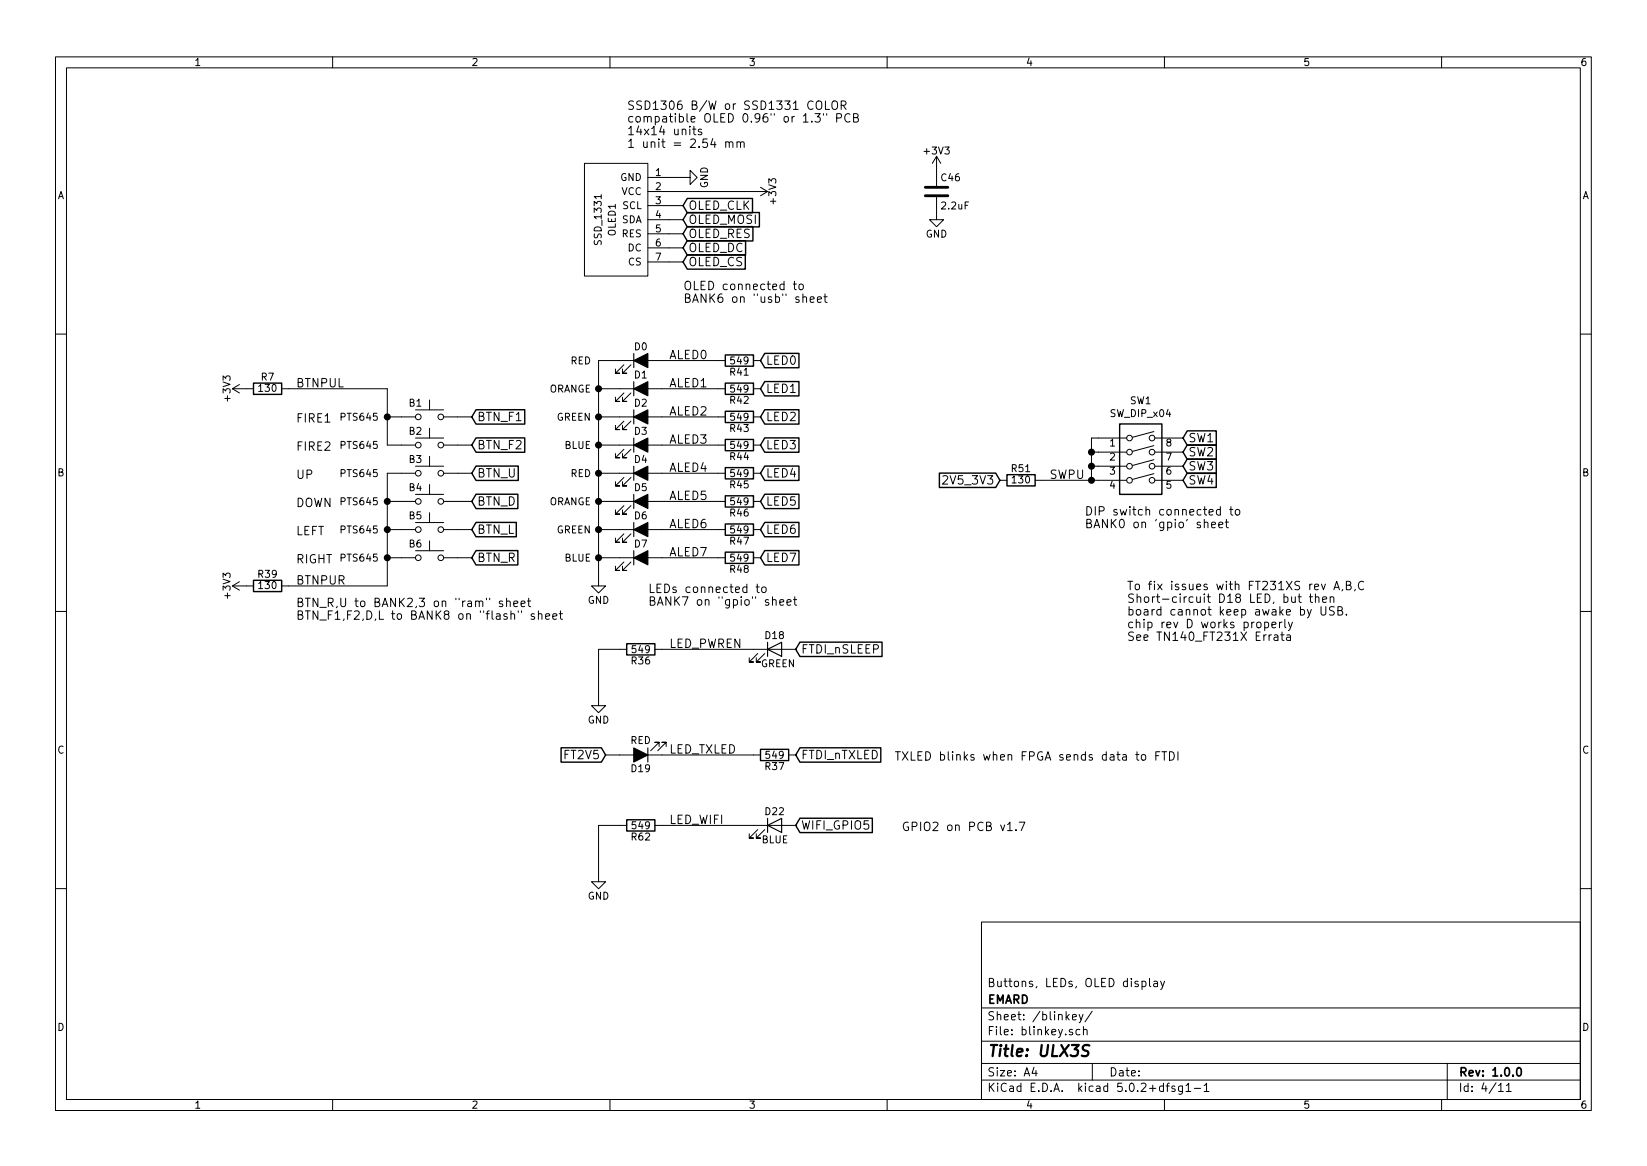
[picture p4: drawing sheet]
<svg xmlns="http://www.w3.org/2000/svg" width="297mm" height="210mm" viewBox="0 0 297 210" stroke-linecap="round" stroke-linejoin="round" font-family="sans-serif">
<g fill="none" stroke="#000" stroke-width=".18">
<path d="M10 10.3h277v189.9h-277zM12 12.2h273v186.1h-273zM60 10.3v1.9M110 10.3v1.9M147.3 18.4a.51 .51 0 0 1 .6-.2 .51 .51 0 0 1 .3 .5v.5a.51 .51 0 0 1-.5 .6 .51 .51 0 0 1-.5-.6zM148.9 18.2v1.5h.7M150.1 18.4l.1-.1a.52 .52 0 0 1 .8 .1 1.04 1.04 0 0 1-.3 1.3h-.5a1.23 1.23 0 0 1-.1-1.3zM151.7 19l.7-.1 .2-.2-.1-.4-.8-.1v1.5M152.1 19l.5 .7M160 10.3v1.9M210 10.3v1.9M260 10.3v1.9"/>
<path d="M105.4 29.5h11.4v20.3h-11.4zM116.8 32h7.7v-1.3l1.2 1.3-1.2 1.3v-1.3M116.8 34.5h21.6M116.8 37.1h6.4M116.8 39.6h6.4M124.9 23.3h.6M125.1 22.8v1.3l.4 .2M126.5 23.4a.37 .37 0 0 0-.6 .1l.1 .2 .6 .3-.2 .3-.5-.1M130.9 25.7l.2-.1h.3l.1 1M130.9 25.6v1M131.5 25.8a.36 .36 0 0 1 .4-.2 .36 .36 0 0 1 .3 .2v.8M132.9 25.7l.2-.1h.4l.1 1"/>
<path d="M132.9 25.6v1M133.6 25.8a.36 .36 0 0 1 .3-.2 .36 .36 0 0 1 .3 .2v.8M137.2 33.8l1.2 .7M138.4 34.5l-1.2 .8M147 20.5h.9l-.5 .6 .5 .1v.7l-.2 .1h-.5l-.2-.1M148.5 20.5v.3M149.1 20.5v.3M150.9 21.3l.7-.1 .2-.2-.1-.4-.2-.1h-.6v1.5M153.3 20.6a.62 .62 0 0 0-.8 0 .62 .62 0 0 0-.2 .8 .57 .57 0 0 0 .3 .5 .57 .57 0 0 0 .7 0M153.9 21.2l.8-.1v-.5l-.8-.1v1.5h.6l.3-.1v-.4l-.1-.2-.2-.1M168.9 35.6v4h1.3l-1.3 1.3-1.3-1.3h1.3M168.9 28.2v5.3"/>
<path d="M168.9 28.2l-.8 1.3M168.9 28.2l.8 1.3M116.8 42.2h6.4M116.8 44.7h6.4M116.8 47.2h6.4M143.1 51.2h.5M143.3 50.7v1.3l.3 .2M144.1 51.4l.3-.2 .4 .2 .1 .5-.2 .3h-.3l-.3-.1zM144.8 53.6h.1a.37 .37 0 0 1 .6 .1v.8M146.1 54l.7-.1v-.3l-.5-.1-.2 .2 .1 .8h.6M147.4 54l.8-.1-.1-.3-.4-.1-.3 .2 .1 .8h.6M148.6 53.5h.6"/>
<path d="M148.8 53v1.3l.1 .2h.3M10 60.2h2M41.9 70.1l1.3 .8M41.9 70.1h3.8M43.2 69.3l-1.3 .8M50.8 70.1h19v10.2h5.1M69.8 75.2h5.1M74.9 73.9h5.1M74.9 79h5.1M77.5 72.1v1.8M77.5 77.2v1.8M80 75.2h5.1"/>
<path d="M107.9 75.2h22.9M107.9 70.1h22.9M112.5 75.9l-1.5 1.6h.8h-.8v-.8M112.5 65.8l-1.5 1.5h.8h-.8v-.8M112.5 70.9l-1.5 1.5h.8h-.8v-.8M113.8 75.9l-1.5 1.6h.7h-.7v-.8M113.8 65.8l-1.5 1.5h.7h-.7v-.8M113.8 70.9l-1.5 1.5h.7h-.7v-.8M130.8 65h-22.9v40.7h1.3l-1.3 1.2-1.2-1.2h1.2M135.9 75.2h1.3M135.9 70.1h1.3M135.9 65h1.3"/>
<path d="M203.2 79h-6.4v7.6M208.1 77.8l-3.9 1.1M208.3 79h5.1M285 60.2h2M69.8 95.5h5.1M69.8 90.4h5.1M74.9 85.3h-5.1v20.4h-19M74.9 84.1h5.1M74.9 89.1h5.1M74.9 94.2h5.1M74.9 99.3h5.1M77.5 82.3v1.8"/>
<path d="M77.5 87.4v1.7M77.5 92.5v1.7M77.5 97.5v1.8M80 95.5h5.1M80 90.4h5.1M80 85.3h5.1M80 80.3h5.1M107.9 95.5h22.9M107.9 90.4h22.9M107.9 85.3h22.9M107.9 80.3h22.9M112.5 96.3l-1.5 1.5h.8h-.8v-.8"/>
<path d="M112.5 86.1l-1.5 1.5h.8h-.8v-.7M112.5 91.2l-1.5 1.5h.8h-.8v-.8M112.5 81l-1.5 1.5h.8h-.8v-.7M113.8 96.3l-1.5 1.5h.7h-.7v-.8M113.8 86.1l-1.5 1.5h.7h-.7v-.7M113.8 91.2l-1.5 1.5h.7h-.7v-.8M113.8 81l-1.5 1.5h.7h-.7v-.7M135.9 95.5h1.3M135.9 90.4h1.3M135.9 85.3h1.3M135.9 80.3h1.3M170.1 85.9l.5-.1 .2 .1 .1 .3-.9 1.1h.9"/>
<path d="M180.3 86.6h1.3M186.7 86.6h16.5M196.8 81.5h6.4M196.8 84.1h6.4M208.1 85.4l-3.9 1.1M208.1 82.9l-3.9 1M208.1 80.4l-3.9 1M208.3 86.6h5.1M208.3 81.5h5.1M208.3 84.1h5.1M217.2 94.3l.1-.1a.37 .37 0 0 1 .6 .2v.8M218.5 94.7l.7-.2v-.3h-.5l-.2 .2 .1 .7h.6"/>
<path d="M219.8 94.7l.7-.2v-.3h-.5l-.2 .2 .1 .7h.6M220.1 91.9h-.4l-.3 .2v.5l.1 .2h.6M220.1 91.4v1.5M221 94.2h.6M221.2 93.6v1.3l.1 .2 .3 .1M221.8 91.9h.6M222 91.4v1.3l.4 .2M222.9 92l.2-.1 .4 .1 .1 .6-.2 .2-.3 .1-.2-.2zM10 110.3h2M41.9 105.7l1.3 .7M41.9 105.7h3.8M43.2 104.9l-1.3 .8"/>
<path d="M69.8 100.6h5.1M80 100.6h5.1M90.6 108.5l-.3-.1-.3 .2 .1 .2 .5 .2v.3h-.6M91.4 108.5l.2-.1 .3 .1 .1 .9M91.4 107.9v1.5M92.7 108.9l.7-.2-.1-.2-.4-.1-.2 .2v.7h.6M94 108.9l.7-.2-.1-.2-.4-.1-.2 .2 .1 .7h.5M95.1 108.4h.6M95.4 107.9v1.3l.3 .2M96.4 110.7a.37 .37 0 0 0-.6 .2l.1 .2 .5 .3-.2 .3-.4-.1M97.1 110.8l.2-.1h.4v1M97.1 110.2v1.5"/>
<path d="M98.4 111.2l.7-.2v-.3h-.5l-.2 .2 .1 .7h.6M99.7 111.2l.7-.2v-.3h-.5l-.2 .2 .1 .7h.6M100.9 110.7h.5M101.1 110.2v1.2l.3 .3M107.9 100.6h22.9M112.5 101.3l-1.5 1.6h.8h-.8v-.8M113 117.1h-5.1v10.1h1.3l-1.3 1.3-1.2-1.3h1.2M113.8 101.3l-1.5 1.6h.7h-.7v-.8M118.1 117.1h25.4M135.9 100.6h1.3M136.3 105.8h.6M136.6 105.3v1.3l.3 .3"/>
<path d="M136.7 117.9l-1.6 1.5h.8h-.8v-.8M137.4 106l.3-.2 .4 .2 .1 .5-.2 .3-.3 .1-.3-.2zM137.9 117.9l-1.5 1.5h.8h-.8v-.8M139.3 108.2l.2-.1 .4 .1 .1 .9M140.6 108.6l.8-.1-.1-.3-.5-.1-.2 .2 .1 .8h.6M141.9 108.6l.8-.1-.1-.3-.4-.1-.3 .2 .1 .8h.6M143.1 108.1h.6M143.3 107.6v1.3l.1 .2h.3M228.1 112.3l.4-.1 .3 .3-.1 .6h-.6M228.1 112.2v1.5M229.4 112.7l.7-.2-.1-.2-.4-.1-.2 .2 .1 .7h.5M229.8 114.5h.6l.1 1"/>
<path d="M230.5 114.8l-.5 .1a.3 .3 0 0 0-.3 .3 .3 .3 0 0 0 .3 .3l.5-.1M230.8 112.2v1M231 114.5h.6M231.2 112.2l-.3 .1-.1 .2M231.2 114v1.3l.1 .1 .3 .1M231.7 111.7v1.3l.2 .2M232.1 114.5h.6v1M232.4 112.2l.3 1M232.7 114.8l-.5 .1a.3 .3 0 0 0-.2 .3 .3 .3 0 0 0 .2 .3l.5-.1M232.9 107.6v.8a.37 .37 0 0 0 .3 .2 .37 .37 0 0 0 .4-.1M233.1 112.2l-.5 1.4-.2 .1M233.6 107.6v1"/>
<path d="M234.1 107.6h.6M234.3 107.1v1.3l.1 .2h.3M236.1 107.6h.6M236.3 107.1v1.3l.1 .2h.3M236.5 109.9l-.5 1.4-.2 .1M237.2 107.7l.2-.1 .4 .1 .1 .9M237.2 107.1v1.5M238.3 109.4v1.2l.2 .3h.3l.3-.3v-1.2M238.5 108.1l.8-.1-.1-.3-.4-.1-.3 .2 .1 .8h.6M239.9 107.7l.2-.1 .4 .1 .1 .9M239.9 107.6v1M240.6 106.3l.5-1.5 .5 1.5"/>
<path d="M240.6 109.5a.62 .62 0 0 0-.7 0v.5l.6 .3 .1 .3-.2 .3-.6-.1M240.7 105.9h.7M241.3 110.1l.7-.1 .1-.3-.3-.3h-.5v1.5h.6l.3-.3a.41 .41 0 0 0-.4-.5M242.2 106.3l-.2 .2M242.8 105.5l.7-.1 .1-.3-.3-.3h-.5v1.5h.6l.3-.3a.41 .41 0 0 0-.4-.5M242.8 110.8v.1M244.4 106.3l-.1 .2M245.9 104.9a.68 .68 0 0 0-.8 .2 .68 .68 0 0 0 0 .9v.1a.52 .52 0 0 0 .8 .1M285 110.3h2M109.2 136.1h28M118.9 134.6v-.7h-.8h.8l-1.6 1.5M120.1 134.6v-.7h-.7h.7l-1.5 1.5"/>
<path d="M142.2 136.1h1.3M204.8 136.1h.6M205.1 135.6v1.2v.2l.3 .1M205.9 136.2l.2-.1 .5 .1v.6l-.1 .2-.4 .1-.2-.2zM208.5 136.3h.5M209.2 135.6h-.7v1.5M209.5 135.6h.9M210 135.6v1.5M210.9 135.6a.77 .77 0 0 1 .9 .7 .77 .77 0 0 1-.9 .8zM212.4 135.6v1.5M113 148.8h-5.1v10.2h1.3l-1.3 1.3-1.2-1.3h1.2M118.1 148.8h25.4"/>
<path d="M136.7 149.6l-1.6 1.5h.8h-.8v-.7M137.9 149.6l-1.5 1.5h.8h-.8v-.7M181.7 149.8h.9M183.2 149.6v.2M183.8 148.3h1l-.6 1.5M10 160.2h2M177 166.3h108v32h-108zM206 177l.4-.1 .3 .3-.1 .6h-.6M207.3 176.4v1.3l.2 .2M208.1 177h.6l.1 .9M208.8 177.3l-.5 .1-.2 .2v.2l.2 .1 .5-.1M209.3 176.9l.4 1"/>
<path d="M210 176.9l-.5 1.4-.2 .1M285 160.2h2M60 198.3v1.9M110 198.3v1.9M160 198.3v1.9M177 194.8h108M177 191.8h108M177 187.8h108M177 181.8h108M186.5 192.5l-.4 1h1M186.8 193v1M193.4 185.7a.37 .37 0 0 0-.6 .1l.1 .2 .5 .2 .1 .1-.2 .3-.5-.1"/>
<path d="M193.4 183.4l.7-.1v-.3l-.5-.1-.2 .2 .1 .7h.6M194.6 182.9l.4 1M194.8 185.7l-.5-.1-.2 .3 .1 .6h.6M195.3 182.9l-.5 1.4-.2 .1M195.4 185.7h.1a.37 .37 0 0 1 .6 .1v.8M195.4 185.1v1.5M197 182.3l-1.3 2M197 191.8v3M210 198.3v1.9M210.3 195.8h.6M210.9 195.3l-.4 .2v1.3M211.9 195.9l-.4-.1-.2 .2 .1 .3 .5 .1v.3h-.6"/>
<path d="M213.3 195.8v1.2l-.3 .3h-.4M213.3 195.9l-.5-.1-.3 .3 .1 .6 .2 .1 .5-.1M213.9 195.8l.4-.5v1.5M213.9 196.8h.9M215.4 196.3h1.1M217.2 195.8l.4-.5v1.5M217.2 196.8h.8M260 198.3v1.9M261 191.8v6.5M270.3 195.8l.4-.5v1.5M270.3 196.8h.8M271.7 195.8l.4-.5v1.5"/>
<path d="M271.7 196.8h.8"/>
<circle cx="75.4" cy="75.2" r=".51"/>
<circle cx="79.5" cy="75.2" r=".51"/>
<circle cx="203.7" cy="79" r=".51"/>
<circle cx="207.8" cy="79" r=".51"/>
<circle cx="75.4" cy="85.3" r=".51"/>
<circle cx="75.4" cy="95.5" r=".51"/>
<circle cx="75.4" cy="90.4" r=".51"/>
<circle cx="75.4" cy="80.3" r=".51"/>
<circle cx="79.5" cy="80.3" r=".51"/>
<circle cx="79.5" cy="95.5" r=".51"/>
<circle cx="79.5" cy="90.4" r=".51"/>
<circle cx="79.5" cy="85.3" r=".51"/>
<circle cx="203.7" cy="84.1" r=".51"/>
<circle cx="203.7" cy="81.5" r=".51"/>
<circle cx="203.7" cy="86.6" r=".51"/>
<circle cx="207.8" cy="84.1" r=".51"/>
<circle cx="207.8" cy="81.5" r=".51"/>
<circle cx="207.8" cy="86.6" r=".51"/>
<circle cx="75.4" cy="100.6" r=".51"/>
<circle cx="79.5" cy="100.6" r=".51"/>
</g>
<path d="M273.7 192.6l.3-.1a.94 .94 0 0 1 0 1.5h-.1a1 1 0 0 1-.2-1.4z" fill="none" stroke="#000" stroke-width=".3"/>
<path d="M196.5 188.5l-.3-.1-.7 .1a.47 .47 0 0 0-.2 .5 .47 .47 0 0 0 .3 .4l.4 .1a.48 .48 0 0 1 .3 .5 .48 .48 0 0 1-.4 .4l-.8-.1" fill="none" stroke="#000" stroke-width=".41"/>
<g fill="none" stroke="#000" stroke-width=".25">
<path d="M124 35.8h11.7v2.6h-11.7l-.8-1.3zM124 38.3h13v2.6h-13l-.8-1.3zM124 40.9h11.8v2.6h-11.8l-.8-1.3zM124 43.4h10.5v2.6h-10.5l-.8-1.3zM124 45.9h10.4v2.6h-10.4l-.8-1.3zM45.7 69.1h5.1v2h-5.1zM85.9 73.9h8.7v2.6h-8.7l-.8-1.3zM85.9 79h8.7v2.6h-8.7l-.8-1.3zM130.8 64h5.1v2h-5.1zM130.8 69.1h5.1v2h-5.1zM130.8 74.2h5.1v2h-5.1zM130.8 79.2h5.1v2.1h-5.1z"/>
<path d="M137.9 63.7h6.2v2.6h-6.2l-.7-1.3zM137.9 68.8h6.2v2.6h-6.2l-.7-1.3zM137.9 73.9h6.2v2.6h-6.2l-.7-1.3zM137.9 79h6.2v2.6h-6.2l-.7-1.3zM201.9 76.4h7.6v12.7h-7.6zM214.1 77.7h5.3v2.6h-5.3l-.7-1.3zM85.9 84h7.6v2.6h-7.6l-.8-1.3zM85.9 89.1h7.5v2.6h-7.5l-.8-1.3zM85.9 94.2h7.2v2.6h-7.2l-.8-1.3zM85.9 99.3h7.5v2.6h-7.5l-.8-1.3zM130.8 84.3h5.1v2.1h-5.1zM130.8 89.4h5.1v2h-5.1z"/>
<path d="M130.8 94.5h5.1v2h-5.1zM130.8 99.6h5.1v2h-5.1zM137.9 84h6.2v2.6h-6.2l-.7-1.3zM137.9 89.1h6.2v2.6h-6.2l-.7-1.3zM137.9 94.2h6.2v2.6h-6.2l-.7-1.3zM137.9 99.3h6.2v2.6h-6.2l-.7-1.3zM169.4 85.3h10.2l.7 1.3-.7 1.3h-10.2zM181.6 85.6h5.1v2h-5.1zM214.1 80.2h5.3v2.6h-5.3l-.7-1.3zM214.1 82.8h5.3v2.6h-5.3l-.7-1.3zM214.1 85.3h5.3v2.6h-5.3l-.7-1.3zM45.7 104.6h5.1v2.1h-5.1z"/>
<path d="M113 116.1h5.1v2h-5.1zM144.3 115.8h14.8v2.6h-14.8l-.8-1.3zM101.2 134.8h7.3l.7 1.3-.7 1.3h-7.3zM137.2 135.1h5v2.1h-5zM144.3 134.8h14.6v2.6h-14.6l-.8-1.3zM113 147.8h5.1v2.1h-5.1zM144.3 147.5h13v2.6h-13l-.8-1.3z"/>
</g>
<g fill="#000" stroke="#000" stroke-width=".25">
<circle cx="69.9" cy="75.2" r=".51"/>
<circle cx="108" cy="75.2" r=".51"/>
<circle cx="108" cy="70.1" r=".51"/>
<circle cx="69.9" cy="95.5" r=".51"/>
<circle cx="69.9" cy="90.4" r=".51"/>
<circle cx="108" cy="80.3" r=".51"/>
<circle cx="108" cy="85.3" r=".51"/>
<circle cx="108" cy="95.5" r=".51"/>
<circle cx="108" cy="90.4" r=".51"/>
<circle cx="196.9" cy="81.5" r=".51"/>
<circle cx="196.9" cy="86.6" r=".51"/>
<circle cx="196.9" cy="84.1" r=".51"/>
<circle cx="69.9" cy="100.6" r=".51"/>
<circle cx="108" cy="100.6" r=".51"/>
</g>
<g fill="none" stroke="#000" stroke-width=".2">
<path d="M114.3 63.7v2.6M114.3 68.8v2.6M114.3 73.9v2.5M114.3 79v2.5M114.3 84.1v2.5M114.3 89.1v2.6M114.3 94.2v2.6M114.3 99.3v2.5M138.4 117.1l2.6-1.3v2.6zM138.4 115.8v2.6M116.8 134.9v2.5M138.4 148.8l2.6-1.2v2.5z"/>
<path d="M138.4 147.6v2.5"/>
</g>
<path d="M114.3 75.2l2.5-1.3v2.5zM114.3 65l2.5-1.3v2.6zM114.3 70.1l2.5-1.3v2.6zM114.3 95.5l2.5-1.3v2.6zM114.3 85.3l2.5-1.2v2.5zM114.3 90.4l2.5-1.3v2.6zM114.3 80.3l2.5-1.3v2.5zM114.3 100.6l2.5-1.3v2.5zM114.3 134.9l2.5 1.2-2.5 1.3z" fill="#000" stroke="#000" stroke-width=".2"/>
<path d="M166.9 35.3h4M166.9 33.8h4" fill="none" stroke="#000" stroke-width=".51"/>
<text font-size="2.8" x="178" y="190.5">Title: ULX3S</text>
<g font-size="2.1">
<text x="113" y="19.8">SSD1306 B/W or SSD1331 COLOR</text>
<text x="113" y="22.1">compatible OLED 0.96&quot; or 1.3&quot; PCB</text>
<text x="113" y="24.4">14x14 units</text>
<text x="113" y="26.7">1 unit = 2.54 mm</text>
<text x="124.1" y="37.8">OLED_CLK</text>
<text x="124.1" y="40.4">OLED_MOSI</text>
<text x="124.1" y="42.9">OLED_RES</text>
<text x="124.1" y="45.5">OLED_DC</text>
<text x="123.2" y="52.3">OLED connected to</text>
<text x="124.1" y="48">OLED_CS</text>
<text x="123.2" y="54.6">BANK6 on &quot;usb&quot; sheet</text>
<text x="120.6" y="64.8">ALED0</text>
<text x="138.1" y="65.8">LED0</text>
<text x="53.3" y="69.8">BTNPUL</text>
<text x="120.6" y="69.8">ALED1</text>
<text x="138.1" y="70.9">LED1</text>
<text x="53.3" y="76.2">FIRE1</text>
<text x="86" y="75.9">BTN_F1</text>
<text x="120.6" y="74.9">ALED2</text>
<text x="138.1" y="75.9">LED2</text>
<text x="53.3" y="81.3">FIRE2</text>
<text x="86" y="81">BTN_F2</text>
<text x="120.6" y="80">ALED3</text>
<text x="138.1" y="81">LED3</text>
<text x="214.3" y="79.8">SW1</text>
<text x="214.3" y="82.3">SW2</text>
<text x="53.3" y="86.4">UP</text>
<text x="86" y="86.1">BTN_U</text>
<text x="120.6" y="85.1">ALED4</text>
<text x="138.1" y="86.1">LED4</text>
<text x="170.7" y="87.4">2V5_3V3</text>
<text x="189.2" y="86.4">SWPU</text>
<text x="214.3" y="84.8">SW3</text>
<text x="214.3" y="87.4">SW4</text>
<text x="53.3" y="91.4">DOWN</text>
<text x="86" y="91.2">BTN_D</text>
<text x="120.6" y="90.2">ALED5</text>
<text x="120.6" y="95.2">ALED6</text>
<text x="138.1" y="91.2">LED5</text>
<text x="195.6" y="93">DIP switch connected to</text>
<text x="195.6" y="95.2">BANK0 on 'gpio' sheet</text>
<text x="53.3" y="96.5">LEFT</text>
<text x="53.3" y="101.6">RIGHT</text>
<text x="86" y="96.3">BTN_L</text>
<text x="86" y="101.3">BTN_R</text>
<text x="120.6" y="100.3">ALED7</text>
<text x="138.1" y="96.3">LED6</text>
<text x="138.1" y="101.3">LED7</text>
<text x="53.3" y="105.4">BTNPUR</text>
<text x="116.8" y="106.9">LEDs connected to</text>
<text x="203.2" y="106.4">To fix issues with FT231XS rev A,B,C</text>
<text x="53.3" y="109.5">BTN_R,U to BANK2,3 on &quot;ram&quot; sheet</text>
<text x="53.3" y="111.8">BTN_F1,F2,D,L to BANK8 on &quot;flash&quot; sheet</text>
<text x="116.8" y="109.2">BANK7 on &quot;gpio&quot; sheet</text>
<text x="203.2" y="108.7">Short-circuit D18 LED, but then</text>
<text x="203.2" y="111">board cannot keep awake by USB.</text>
<text x="203.2" y="113.3">chip rev D works properly</text>
<text x="120.6" y="116.8">LED_PWREN</text>
<text x="144.4" y="117.9">FTDI_nSLEEP</text>
<text x="203.2" y="115.6">See TN140_FT231X Errata</text>
<text x="101.9" y="136.9">FT2V5</text>
<text x="120.6" y="135.9">LED_TXLED</text>
<text x="144.4" y="136.9">FTDI_nTXLED</text>
<text x="161.3" y="137.2">TXLED blinks when FPGA sends data to FTDI</text>
<text x="120.6" y="148.6">LED_WIFI</text>
<text x="144.4" y="149.6">WIFI_GPIO5</text>
<text x="162.6" y="149.9">GPIO2 on PCB v1.7</text>
<text x="178" y="178">Buttons, LEDs, OLED display</text>
<text x="178" y="184">Sheet: /blinkey/</text>
<text x="178" y="181">EMARD</text>
<text x="178" y="186.7">File: blinkey.sch</text>
<text x="178" y="196.9">KiCad E.D.A. kicad 5.0.2+dfsg1-1</text>
<text x="178" y="194.1">Size: A4</text>
<text x="200" y="194.1">Date:</text>
<text x="263" y="194.1">Rev: 1.0.0</text>
<text x="263" y="196.9">Id: 4/11</text>
</g>
<g font-size="1.8">
<text x="35" y="11.9">1</text>
<text x="85" y="11.9">2</text>
<text x="135" y="11.9">3</text>
<text x="185" y="11.9">4</text>
<text x="235" y="11.9">5</text>
<text x="285" y="11.9">6</text>
<text x="166.8" y="27.9">+3V3</text>
<text x="10.4" y="35.9">A</text>
<text x="111.9" y="32.6">GND</text>
<text x="112.1" y="35.2">VCC</text>
<text x="118.3" y="31.7">1</text>
<text x="118.3" y="34.3">2</text>
<text x="127.7" y="34" transform="rotate(-90 127.7 34)">GND</text>
<text x="169.8" y="32.7">C46</text>
<text x="285.4" y="35.9">A</text>
<text x="112.1" y="40.3">SDA</text>
<text x="112.3" y="37.7">SCL</text>
<text x="118.3" y="36.8">3</text>
<text x="118.3" y="39.4">4</text>
<text x="118.3" y="41.9">5</text>
<text x="140" y="36.6" transform="rotate(-90 140 36.6)">+3V3</text>
<text x="169.9" y="37.8">2.2uF</text>
<text x="108.5" y="43.9" transform="rotate(-90 108.5 43.9)">SSD_1331</text>
<text x="111" y="42.6" transform="rotate(-90 111 42.6)">OLED1</text>
<text x="112.2" y="42.8">RES</text>
<text x="113.3" y="45.3">DC</text>
<text x="113.4" y="47.9">CS</text>
<text x="118.3" y="44.4">6</text>
<text x="118.3" y="47">7</text>
<text x="167" y="42.8">GND</text>
<text x="102.9" y="65.7">RED</text>
<text x="114.5" y="63.2">D0</text>
<text x="131.9" y="65.7">549</text>
<text x="46.8" y="70.7">130</text>
<text x="47.1" y="68.6">R7</text>
<text x="99" y="70.8">ORANGE</text>
<text x="114.5" y="68.2">D1</text>
<text x="131.7" y="67.7">R41</text>
<text x="131.9" y="70.8">549</text>
<text x="41.6" y="72.2" transform="rotate(-90 41.6 72.2)">+3V3</text>
<text x="61.6" y="75.9">PTS645</text>
<text x="73.8" y="73.3">B1</text>
<text x="100.4" y="75.9">GREEN</text>
<text x="114.5" y="73.3">D2</text>
<text x="131.7" y="72.8">R42</text>
<text x="131.7" y="77.9">R43</text>
<text x="131.9" y="75.9">549</text>
<text x="200.4" y="75.2">SW_DIP_x04</text>
<text x="203.8" y="72.9">SW1</text>
<text x="61.6" y="80.9">PTS645</text>
<text x="73.8" y="78.4">B2</text>
<text x="73.8" y="83.5">B3</text>
<text x="101.8" y="80.9">BLUE</text>
<text x="114.5" y="83.5">D4</text>
<text x="114.5" y="78.4">D3</text>
<text x="131.7" y="83">R44</text>
<text x="131.9" y="80.9">549</text>
<text x="200.2" y="80.5">1</text>
<text x="200.2" y="83.1">2</text>
<text x="210.3" y="83.1">7</text>
<text x="210.3" y="80.5">8</text>
<text x="10.4" y="85.9">B</text>
<text x="61.6" y="86">PTS645</text>
<text x="73.8" y="88.6">B4</text>
<text x="102.9" y="86">RED</text>
<text x="114.5" y="88.6">D5</text>
<text x="131.7" y="88.1">R45</text>
<text x="131.9" y="86">549</text>
<text x="182.5" y="85.1">R51</text>
<text x="182.7" y="87.2">130</text>
<text x="200.2" y="85.6">3</text>
<text x="200.2" y="88.1">4</text>
<text x="210.3" y="88.1">5</text>
<text x="210.3" y="85.6">6</text>
<text x="285.4" y="85.9">B</text>
<text x="61.6" y="91.1">PTS645</text>
<text x="73.8" y="93.6">B5</text>
<text x="99" y="91.1">ORANGE</text>
<text x="114.5" y="93.6">D6</text>
<text x="131.7" y="93.1">R46</text>
<text x="131.9" y="91.1">549</text>
<text x="61.6" y="96.2">PTS645</text>
<text x="61.6" y="101.3">PTS645</text>
<text x="73.8" y="98.7">B6</text>
<text x="100.4" y="96.2">GREEN</text>
<text x="101.8" y="101.3">BLUE</text>
<text x="114.5" y="98.7">D7</text>
<text x="131.7" y="98.2">R47</text>
<text x="131.9" y="96.2">549</text>
<text x="131.9" y="101.3">549</text>
<text x="41.6" y="107.7" transform="rotate(-90 41.6 107.7)">+3V3</text>
<text x="46.6" y="104.2">R39</text>
<text x="46.8" y="106.2">130</text>
<text x="131.7" y="103.3">R48</text>
<text x="106" y="108.9">GND</text>
<text x="113.9" y="119.8">R36</text>
<text x="114.1" y="117.8">549</text>
<text x="138.1" y="115.2">D18</text>
<text x="137.2" y="120.3">GREEN</text>
<text x="106" y="130.5">GND</text>
<text x="10.4" y="135.9">C</text>
<text x="113.7" y="134.2">RED</text>
<text x="138.2" y="136.8">549</text>
<text x="285.4" y="135.9">C</text>
<text x="113.9" y="139.2">D19</text>
<text x="138.1" y="138.9">R37</text>
<text x="114.1" y="149.5">549</text>
<text x="138.1" y="147">D22</text>
<text x="113.9" y="151.6">R62</text>
<text x="137.4" y="152.1">BLUE</text>
<text x="106" y="162.2">GND</text>
<text x="10.4" y="185.9">D</text>
<text x="285.4" y="185.9">D</text>
<text x="35" y="199.9">1</text>
<text x="85" y="199.9">2</text>
<text x="135" y="199.9">3</text>
<text x="185" y="199.9">4</text>
<text x="235" y="199.9">5</text>
<text x="285" y="199.9">6</text>
</g>
</svg>
